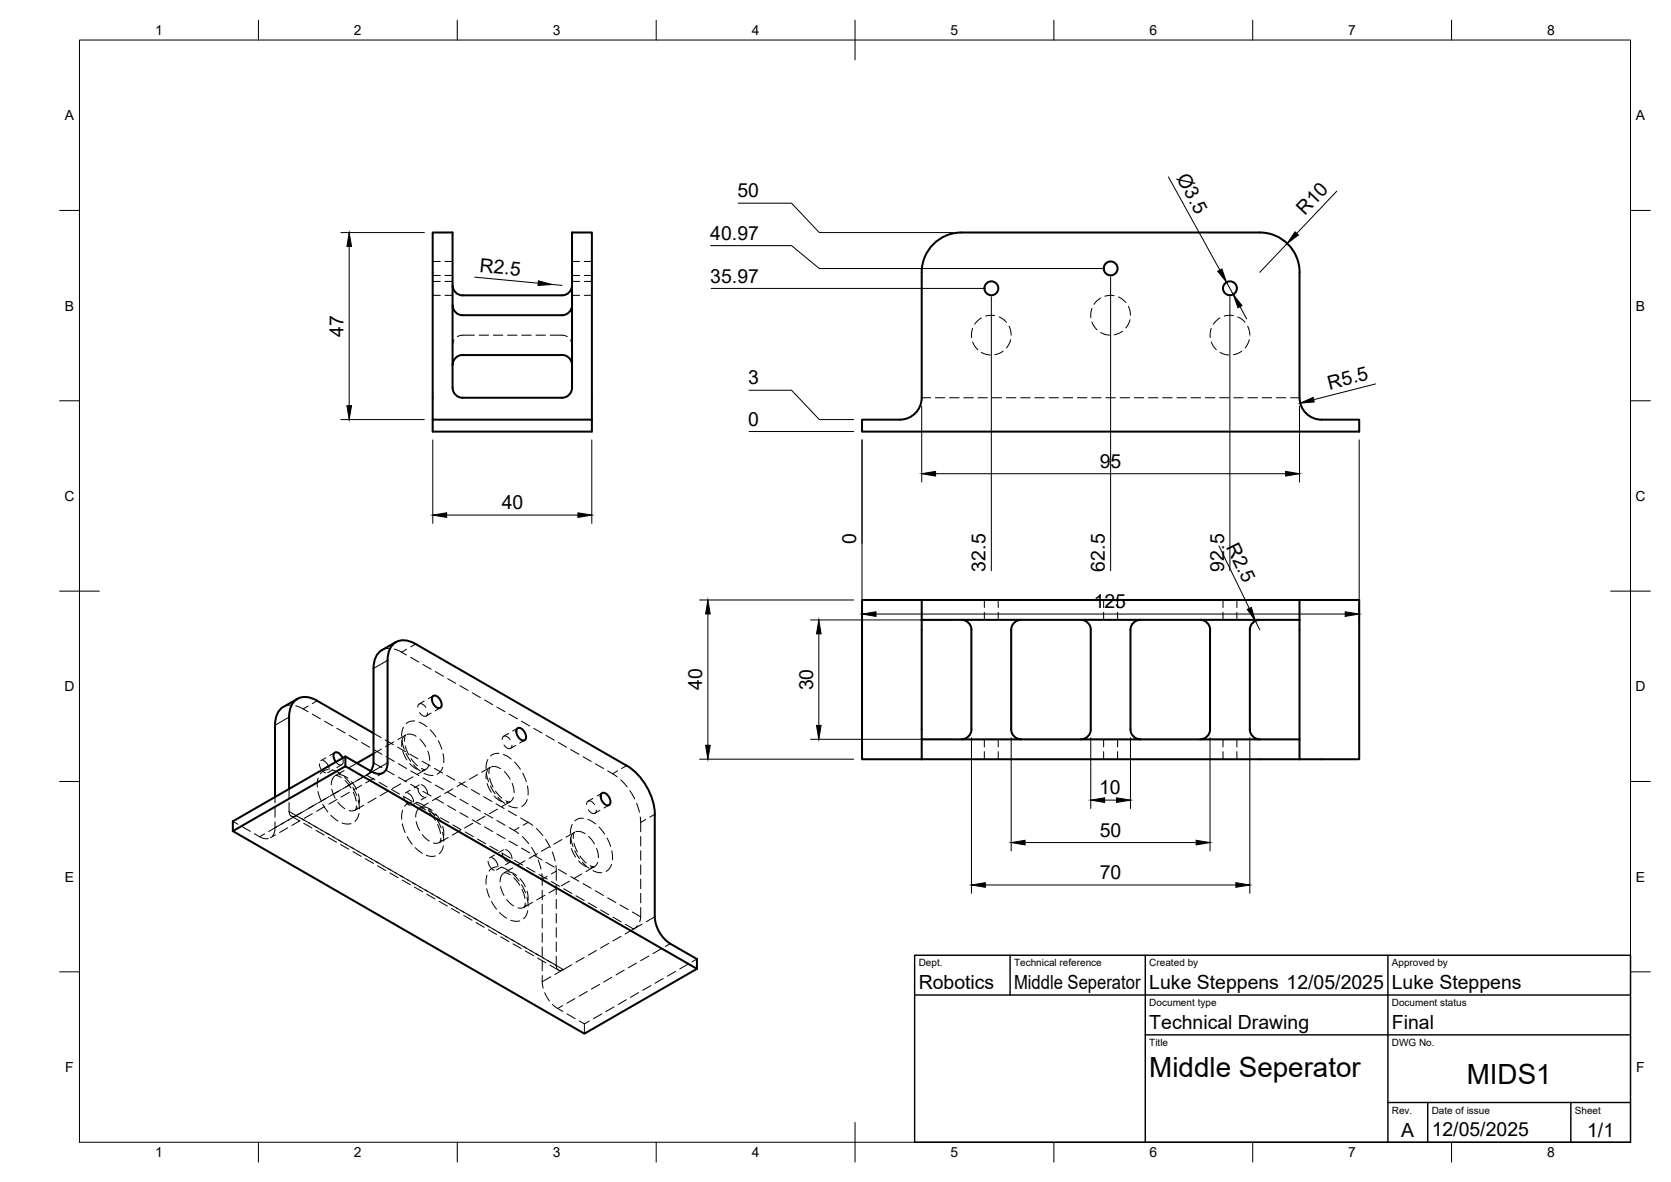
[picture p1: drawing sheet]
<svg xmlns="http://www.w3.org/2000/svg" width="420mm" height="297mm" viewBox="0 0 420 297" stroke-linecap="round" stroke-linejoin="round" font-family="sans-serif">
<!-- layer: Hidden -->
<g fill="none" stroke="#000" stroke-width=".25">
<path d="M108.8 69.2h1.9M108.8 65.7h1.9M108.8 74.2h1.9M108.8 70.7h1.9M111.9 69.2h1.9M111.9 65.7h1.9M111.9 74.2h1.9M111.9 70.7h1.9M143.8 69.2h1.9M143.8 65.7h1.9M143.8 74.2h1.9M143.8 70.7h1.9"/>
<path d="M146.9 69.2h1.9M146.9 65.7h1.9M146.9 74.2h1.9M146.9 70.7h1.9M246.7 79.9l-.8 .6-.8 1M250.1 79.3h-1.3l-1 .1M251.2 79.6l1.2 .7 .7 .7M274.6 77.5l-.3 1.4v.9M276.8 74.9l-.9 .6-.8 1M280.1 74.3l-1.3-.1-1 .3M281.2 74.6l1.2 .7 .7 .7M283.7 77l.4 1 .1 1.2"/>
<path d="M306.7 79.9l-.8 .6-.8 1M310.1 79.3h-1.3l-1 .1M311.2 79.6l1.2 .7 .7 .7M114.2 85.4l-.4 1.3M119.3 84.2h-3l-1.3 .4M120.5 84.2h2.4M124 84.2h2.4M127.6 84.2h2.4M131.2 84.2h2.4M134.8 84.2h2.3M138.3 84.2h3l1.3 .4M143.4 85.4l.4 1.3"/>
<path d="M231.8 100h2.2M235.2 100h2.4M238.8 100h2.4M242.3 100h2.4M244.6 82.5l-.3 1.4v.9M244.6 85.9l.5 1.1 .7 .9M245.9 100h2.4M246.8 88.6l.7 .3 1.5 .3M249.5 100h2.4M252.2 88.2l-.9 .6-1.2 .3M253 100h2.4M253.7 82l.4 1 .2 1.2"/>
<path d="M254.1 85.4l-.2 .7-.8 1.3M256.6 100h2.4M260.2 100h2.4M263.8 100h2.3M267.3 100h2.4M270.9 100h2.4M274.5 100h2.4M274.6 80.9l.5 1 .7 1M276.8 83.6l1.3 .5 .9 .1M278.1 100h2.3M281.6 100h2.4M282.3 83.2l-1 .6-1.2 .3"/>
<path d="M284.1 80.4l-.5 1.3-.5 .7M285.2 100h2.4M288.8 100h2.4M292.4 100h2.3M295.9 100h2.4M299.5 100h2.4M303.1 100h2.4M304.6 82.5l-.3 1.4v.9M304.6 85.9l.5 1.1 .7 .9M306.6 100h2.4M306.8 88.6l.7 .3 1.5 .3M310.2 100h2.4"/>
<path d="M312.3 88.2l-1 .6-1.2 .3M313.7 82l.4 1 .2 1.2M313.8 100h2.4M314.1 85.4l-.5 1.3-.5 .7M317.4 100h2.3M320.9 100h2.4M324.5 100h2.2M247.5 150.8v1.9M247.5 153.9v1.9M251 150.8v1.9M251 153.9v1.9M277.5 150.8v1.9"/>
<path d="M277.5 153.9v1.9M281 150.8v1.9M281 153.9v1.9M307.5 150.8v1.9M307.5 153.9v1.9M311 150.8v1.9M311 153.9v1.9M73.2 177.2l-1 .1-1 .4M74.4 177.4l3.1 1.5M78.5 179.5l2.1 1.1M97.9 162.9l-1 .1-.9 .4M99.1 163.1l1.3 .5 1.8 1"/>
<path d="M103.3 165.2l2 1.2M105.1 177.7a.85 .85 0 0 1 .6-.9 .85 .85 0 0 1 1 .5l.4 .5M105.5 179.1a1.2 1.2 0 0 0 1.9 .6l.1-.6M106.3 167l2.1 1.2M106.7 176.2l-1.3 .7M108.4 179.2l-1.2 .7M108.9 174.9l-1.2 .7M109.5 168.8l2 1.2M110.7 177.9l-1.3 .7M112.5 170.5l2.1 1.2M115.6 172.3l2.1 1.2M118.7 174.1l2.1 1.2"/>
<path d="M121.8 175.9l2.1 1.2M124.9 177.7l2.1 1.2M128 179.5l2.1 1.1M72.7 198.3v2.2M80.3 192a2.55 2.55 0 0 0 1.6 2.2M81.2 191.1a2.55 2.55 0 0 1 1.6 2.3M81.6 181.2l2.1 1.2M81.9 190.4l-1.2 .8M83.7 193.5l-1.3 .7M84.2 189.1l-1.2 .8M84.7 183l2.1 1.2M85.9 198.4l-2.1 1.2"/>
<path d="M85.9 192.2l-1.2 .7M86.1 190.5a1.08 1.08 0 0 1-.5 1.7l-.5-.1-.7-.6M86.5 193.6l-2.2 1.3 .7 .1 .8 .4M86.8 196.2l1.4 1.8M87.8 184.8l2.1 1.2M87.8 199.1l-2 1.2M88.8 199.1l.8 2.2M89 196.6l-2.1 1.2M89.7 191.8l-2.1 1.2M90.9 186.6l2 1.2M90.9 197.3l-2 1.2M93.2 193.8l-.8 .8-2.4 1.4"/>
<path d="M93.9 184.3l1.9 1.1M94 188.4l2 1.2M94 195.6l-2 1.2M95.9 188.2l-2 1.2M96.3 194.3l-1.2 .7M96.8 186l2.1 1.1M97.1 190.1l2 1.2M97.7 198.8l-2.1 1.1M99 186.4l-2.1 1.2M99.9 187.7l2.1 1.2M100 185.9l2-1.2-.2 .5-.1 1.1M100.2 191.9l2 1.2"/>
<path d="M100.8 197l-2.1 1.2M101.9 187.4l.9 2.3M102.4 199.2a2.62 2.62 0 0 1 1.6 2.3M103 189.5l2.1 1.2M103.1 198.6l-1.2 .7M103.3 193.7l2 1.2M103.4 190.7l1.6 1.7M103.8 195.2l-2 1.2M105.1 198.1a2.55 2.55 0 0 0 1.5 2.2M105.4 197.3l-1.2 .7M105.9 197.2a2.62 2.62 0 0 1 1.6 2.3M105.9 193.1l1.1 .3-2.1 1.2"/>
<path d="M106.1 191.3l2.1 1.2M106.4 195.5l2 1.2M109.2 193.1l2.1 1.2M109.5 197.3l2 1.2M112.3 194.9l2.1 1.2M112.5 199.1l2.1 1.2M113.9 198.2l-2.1 1.2M115.4 196.6l2.1 1.2M117 196.5l-2.1 1.1M118.5 198.4l2.1 1.2M120.1 194.7l-2.1 1.2M121.1 194.1l2.1-1.3-.2 .6-.1 1"/>
<path d="M123.1 195.6l.9 2.2M124.6 198.8l1.6 1.8M126.3 185.8a.86 .86 0 0 1 .6-.9 .86 .86 0 0 1 1 .5l.4 .5M126.7 187.2a1.1 1.1 0 0 0 .9 .9 1.1 1.1 0 0 0 1.1-.5v-.3M127.9 184.3l-1.3 .7M129.6 187.4l-1.2 .7M130.2 183l-1.3 .7M131.1 181.2l2.1 1.2M131.9 186l-1.2 .7M134.2 183l2.1 1.2M137.3 184.8l2.1 1.2M140.4 186.6l2.1 1.2"/>
<path d="M143.5 188.4l2.1 1.2M146.6 190.2l2.1 1.2M149.7 191.9l2 1.2M151.4 199.3l-1.3 .7M152.8 193.7l2.4 1.5M156.1 196l1.6 1.7M158.4 198.7l1.2 2.1M247.5 185.8v1.9M247.5 188.9v1.9M251 185.8v1.9M251 188.9v1.9M277.5 185.8v1.9"/>
<path d="M277.5 188.9v1.9M281 185.8v1.9M281 188.9v1.9M307.5 185.8v1.9M307.5 188.9v1.9M311 185.8v1.9M311 188.9v1.9M58.5 206.4l1.3 .7M60.9 207.7l2 1.2M64 209.5l2.2 1.2h1.3M69.2 206.5l-.2 2.5-.5 1.1M69.2 200.3v1.5"/>
<path d="M69.2 203v2.3M69.3 209.8l-1.3 .7M72.3 208l-2 1.2M72.7 201.7v2.2a1.09 1.09 0 0 0 .5 1.2 1.09 1.09 0 0 0 1.3-.1l2.1-1.3M73.2 205.1l2.1 1.2M75.4 206.3l-2 1.1M76.4 206.9l2 1.2M78.5 204.5l-2 1.2M79.5 208.7l2 1.2M79.7 201.9l-2.1 1.2M81.6 202.7l-2 1.2M82.5 210.5l2.1 1.2"/>
<path d="M82.8 200.2l-2.1 1.1M84.7 200.9l-2 1.2M85.6 212.2l2.1 1.2M88.8 214l2 1.2M91.5 202.3l-2.2 1.3 .3-1.1M91.8 215.8l2.1 1.2M94.6 200.5l-2.1 1.2M94.9 217.6l2.1 1.2M98 219.4l2.1 1.2M101.5 200.1a2.61 2.61 0 0 0 1.6 2.3M104.9 201.6l-1.3 .7M107.2 200.3l-1.3 .7"/>
<path d="M107.7 201.8l-2.1 1.2 .6 .1 .9 .4M108 204.3l1.5 1.8M110 207.2l.8 2.3M110.8 200l-2.1 1.2M112.7 210.5l-2.1 1.2 .2-1.1M115.7 200.9l2 1.1M115.8 208.7l-2.1 1.2M118.7 202.6l2.1 1.2M118.9 206.9l-2.1 1.2M121.6 200.2l2.1 1.2M121.8 204.4l2.1 1.2M122 205.1l-2.1 1.2"/>
<path d="M122.7 216.4a2.55 2.55 0 0 0 1.6 2.3M123.6 215.5a2.46 2.46 0 0 1 1.6 2.3M124.4 214.9l-1.3 .7M124.7 202l2.1 1.2M124.9 206.2l2.1 1.2M125.1 203.3l-2.1 1.2M126.1 217.9l-1.3 .7M126.3 214.4a2.55 2.55 0 0 0 1.5 2.2M126.6 213.6l-1.2 .7M127.1 213.5a2.46 2.46 0 0 1 1.6 2.3M127.2 201.2l1 .3-2.1 1.2M127.8 203.8l2.1 1.2"/>
<path d="M128 208l2.4 1.5M128.4 216.6l-1.3 .7M128.9 218.1l-2.1 1.2 .8 .2 .7 .3M130.9 205.6l3.1 1.8M131.3 210.3l1.6 1.7M132 216.3l-2.1 1.2M133.6 213l1.2 2M134.9 208.2l1.6 1.8M135.1 214.5l-2.1 1.2M135.3 216.1l.7 2.3M136.2 219.5l.1 3M137.2 210.9l1.2 2.1"/>
<path d="M138.2 212.8l-2.1 1.1M138.9 214.1l.7 2.3M139.8 217.5l.1 3.7M141.3 211l-2.1 1.2M142.3 210.4l2.2-1.2-.3 .5-.1 1M144.3 211.9l.9 2.2M145.8 215.1l1.6 1.8M146.3 219.6l-2.1 1.2M147.5 202.1a.85 .85 0 0 1 .6-.9 .85 .85 0 0 1 1 .5l.4 .5M147.9 203.5a1.19 1.19 0 0 0 1.9 .6l.1-.5M148.4 217.5l1 .3-2.1 1.2M149.1 200.6l-1.3 .7"/>
<path d="M150.8 203.7l-1.2 .7M153.1 202.3l-1.2 .8M160.1 201.9l.7 2.2M161 205.3l.1 3.7M161.1 210.2v2.4M161.1 213.8v2.4M161.1 217.3v2.4M101.1 221.2l2.1 1.1M104.2 222.9l2.1 1.2M107.3 224.7l2.1 1.2M110.4 226.5l2.1 1.2M113.5 228.3l2.1 1.2"/>
<path d="M116.6 230.1l2.1 1.2M119.7 231.8l2.1 1.2M122.8 233.6l2.1 1.2M125.9 235.4l2.1 1.2M129 237.2l2.1 1.2M129.2 220.6l1.5 1.8M131.3 223.5l.7 2.2M132.1 239l2.1 1.2M133.9 226.8l-2.1 1.2 .3-1.1M136.3 223.7v2.4M136.3 227.3v2.4M136.3 230.9v2.3"/>
<path d="M136.3 234.4v2.4M136.3 238v2.4M137 225l-2.1 1.2M139.9 222.4v2.4M139.9 226v2.4M139.9 229.6v2.4M139.9 233.1v2.4M139.9 236.7v2.4M140.1 223.2l-2.1 1.2M143.2 221.4l-2.1 1.2M150 238.9l-2.1 1.1M153.1 237.1l-2.1 1.2"/>
<path d="M156.2 235.3l-2.1 1.2M160.2 232.6l-.6 .7-2.4 1.4M161.1 228.1v2.3l-.3 1.2M161.1 220.9v2.4M161.1 224.5v2.4M135.2 240.8l2 1.2M136.3 245.1l.3 3.2M136.3 241.6v2.4M136.9 249.5l1.2 2M138.3 242.6l2.1 1.2M138.9 252.4l2.6 1.8M139.9 240.3v2.3a1.09 1.09 0 0 0 .5 1.2 1.09 1.09 0 0 0 1.2-.1l2.2-1.3"/>
<path d="M142.6 254.8l2 1.2M145.6 256.6l1.3 .7M146.9 240.6l-2.1 1.2M146.9 257.3v2.5M148.2 256.6l-1.3 .7M151.3 254.8l-2.1 1.2M154.4 253l-2.1 1.2M157.5 251.2l-2.1 1.2M160.6 249.5l-2.1 1.1M163.7 247.7l-2.1 1.2M166.8 245.9l-2.1 1.2M169.9 244.1l-2.1 1.2"/>
<path d="M173 242.3l-2.1 1.2M175.2 241l-1.2 .7"/>
</g>
<!-- layer: Visible -->
<g fill="none" stroke="#000" stroke-width=".51">
<path d="M113.8 76.7a2.51 2.51 0 0 0 2.5 2.5h25a2.51 2.51 0 0 0 2.5-2.5M113.8 71.7a2.51 2.51 0 0 0 2.5 2.5h25a2.51 2.51 0 0 0 2.5-2.5M234.3 61.8a10 10 0 0 1 7.4-3.4h75.1a10 10 0 0 1 10 10v31.5a5.5 5.5 0 0 0 5.5 5.6h9.5v3h-125.1v-3h9.6a5.5 5.5 0 0 0 5.5-5.5v-31.6a10 10 0 0 1 2.5-6.6zM113.8 97.5v-39.1h-5v47.1h40v3h-40v-3M113.8 97.4a2.51 2.51 0 0 0 2.5 2.6h25a2.51 2.51 0 0 0 2.5-2.6v-39h5v47.1M113.8 91.7a2.51 2.51 0 0 1 2.5-2.5h25a2.47 2.47 0 0 1 2.5 2.5M231.8 155.8v30M231.8 155.8h94.9M231.8 150.8v5M241.8 155.8a2.51 2.51 0 0 1 2.5 2.5M244.2 158.3v25M256.8 155.8a2.51 2.51 0 0 0-2.5 2.5v25a2.51 2.51 0 0 0 2.5 2.5"/>
<path d="M271.8 155.8a2.48 2.48 0 0 1 2.5 2.5v25a2.51 2.51 0 0 1-2.5 2.5M286.8 155.8a2.51 2.51 0 0 0-2.6 2.5v25a2.51 2.51 0 0 0 2.6 2.5M301.8 155.8a2.48 2.48 0 0 1 2.4 2.5l.1 25a2.51 2.51 0 0 1-2.5 2.5M316.8 155.8a2.51 2.51 0 0 0-2.5 2.5v25a2.51 2.51 0 0 0 2.5 2.5M326.7 155.8v30M326.7 150.8h-110v40h15.1M326.7 150.8h15.1v40h-15.1M326.7 150.8v5M74.8 175.6l-3.6 2a5 5 0 0 0-2 4.6v18.1M79.8 176.1l14.1 8.2M79.8 176.1a4.5 4.5 0 0 0-6 .3 5.9 5.9 0 0 0-1.1 3.8v18.1M99.5 161.4l-3.5 2a5 5 0 0 0-2.1 4.6v23.7l-.2 1.2-.5 .9"/>
<path d="M108.8 175a1.5 1.5 0 0 1 2 1.1 1.34 1.34 0 0 1-.2 1.9 2.17 2.17 0 0 1-1.8-3zM86.1 190.5l-.7-1a.89 .89 0 0 0-1.2-.4 .89 .89 0 0 0-.3 1.3l.5 1.1M86.8 192.6v-2.5l-28.3 16.3v2.5M86.8 190.1l6.8 3.9M93.9 189.4l-4.2 2.4M97.5 191.7v-25.7a4.6 4.6 0 0 1 3.2-5 5.8 5.8 0 0 1 3.8 .8l53.1 30.6a15.6 15.6 0 0 1 7.1 12.2M97.5 191.7a2.38 2.38 0 0 1-1.2 2.5 2.38 2.38 0 0 1-2.7-.2M130.1 183.1a1.5 1.5 0 0 1 1.9 1.1 1.34 1.34 0 0 1-.2 1.9 2.17 2.17 0 0 1-1.7-3zM151.3 199.4a1.5 1.5 0 0 1 2 1.1 1.34 1.34 0 0 1-.3 1.9 2.17 2.17 0 0 1-1.7-3zM231.8 185.8h94.9M231.8 190.8h94.9M231.8 185.8v5"/>
<path d="M244.3 183.3a2.51 2.51 0 0 1-2.5 2.5M326.7 185.8v5M58.5 208.9l28.3-16.3 88.4 50.9-28.3 16.3zM164.6 204.6v25.8a8.5 8.5 0 0 0 3.9 6.7M168.5 237.2l6.7 3.8v2.5"/>
<circle cx="249.3" cy="72.4" r="1.75"/>
<circle cx="279.3" cy="67.5" r="1.75"/>
<circle cx="309.3" cy="72.4" r="1.75"/>
</g>
<!-- layer: Hidden Narrow -->
<g fill="none" stroke="#000" stroke-width=".25">
<path d="M77.5 177.4l-1.3 .7M79.8 176.1l-1.3 .7M102.2 163.2l-1.2 .7M104.5 161.8l-1.2 .8M79.9 198.9l.7 2.2M80 195.5l-.2 2.3M82.5 193.4l-1 .2-1 .9M83.4 198.4l.9 2.2M83.6 193.5l2.1 1M84.2 195l-.6 .8-.3 1.4M85.1 198.8l-2.1 1.2M85.3 194.7l1 .2 1.2 .7"/>
<path d="M86.6 195.2l1.5 1.7M88.2 197.1l-2.1 1.2M88.3 196.4l1.3 2M88.7 197.9l1 2M90.1 199.5l.3 1.5-.1 .9M91.3 195.3l-2.1 1.2M92.3 194.7l1.2-.7-1.4 .8 2.2 1.2M93.9 191.7l2.1 1.2M95.3 196.6l2 1.2M97 193.5l2.1 1.2M98.4 198.4l2.1 1.2M100.2 195.3l2 1.2"/>
<path d="M101.1 186.1l.5 2.2M101.3 188.8l1 2.2M101.4 182.7l-.3 1.1-.1 1.2M101.4 185.3l-.4 1v1.3M102.1 189.4l1.2 1.9M102.4 184.6l.9-.1 1.3 .5M103 191.9l1.9 1.4M103.3 197.1l2 1.2M104 192.2l1.7 1.6M104.3 181.2l-1.1 .1-1.1 .5M105.4 181.5l1.9 1.1M105.6 185.8l1.5 1.8"/>
<path d="M106.3 198.9l2.1 1.2M106.7 194.4l1.2 .4 1 .1M107.6 188.8l.5 2.3M107.9 192.2l-.5 .9-.7 .4-.6 .1M108.2 183.4l1.4 1.8M110.2 186.2l.9 2.1M111.3 192.8l-.4 .9-.9 .8M111.4 189.4l.2 2.3M122.3 194.2l.6 2.2M122.5 196.9l1 2.2M122.6 193.4l-.3 1-.1 1.4M122.7 190.9l-.5 2.2"/>
<path d="M123.3 197.5l1.2 2M123.6 192.7h1.3l1 .5M125.5 189.3l-1.1 .1-1.1 .6M126.6 189.6l1.9 1.2M126.8 193.9l1.5 1.9M128.8 196.9l.5 2.3M129.4 191.5l1.4 1.8M131.4 194.3l.9 2.1M132.6 197.5l.2 2.3M155.3 193.7l-1.3 .7M157.6 192.4l-1.3 .7M66.5 209.6l-1.2 .7"/>
<path d="M69.6 207.8l-2.1 1.2M71.3 206.8l-2.1 1.2M72.7 203.9l2.1 1.3M72.7 206l-2.1 1.2M74.5 205l3.4 1.9M75.8 204.2l-3.5 2M77.6 206.8l2.1 1.1M78.9 202.4l-2.1 1.2M78.9 207.5l2.1 1.2M80.7 208.6l3.4 1.9M81.2 202.1l1.2 1.9M82 200.6l-2.1 1.2"/>
<path d="M83.2 204.9l1.8 1.4M83.8 210.3l2.1 1.2M85 201.6l1.7 1.6M85.1 211.1l2.1 1.2M86 206.8l1.2 .3 1-.1M86.9 212.1l3.4 2M89.9 203l-.7 .6-1.4 .1M90 213.9l2.1 1.2M90 201l.4 2.3M90.3 204.4l-.4 1.1-.7 .9M91.3 214.7l2.1 1.1M93.1 215.7l2 1.2"/>
<path d="M94.4 216.4l2.1 1.2M96.2 217.5l2.1 1.2M97.5 218.2l2.1 1.2M99.3 219.3l3.4 1.9M101.2 207l.7 2.2M101.2 203.6l-.2 2.3M101.5 200.2l2 1.1M102.4 210.3l1.2 1.9M103.7 201.5l-1 .3-1 .8M104.4 213l1.8 1.4M104.6 201.9l2 1.2M104.6 206.5l.9 2.2"/>
<path d="M104.8 201.6l2.1 1M105.4 203.2l-.6 .7-.3 1.4M106.2 209.7l1.7 1.7M106.5 202.8l1 .2 1.2 .7M107.2 214.9l1.2 .3 1.1-.1M107.7 203.7l2 1.2M107.8 203.4l1.5 1.6M109.5 200.6l2 1.3M109.5 204.5l1.4 2M109.9 206l1 2.1M110.8 205.5l2 1.2M111.1 211.1l-.4 .5-.6 .3-1.1-.1"/>
<path d="M111.3 209.2l.3 2.2M111.3 207.6l.3 1.5-.1 .9M111.5 212.6l-.4 1.1-.7 .9M112.5 202.4l2.1 1.2M113.9 207.3l2 1.2M115.6 204.2l2.1 1.2M117 209.1l2 1.2M118.7 206l2.1 1.2M120.1 210.8l2 1.2M121.8 207.8l2.1 1.2M122.4 219.9l-.2 2.3M123.1 212.6l2.1 1.2"/>
<path d="M124.2 200l2 1.5M124.9 217.8l-1.4 .5-.5 .6M124.9 209.6l2.1 1.2M125.2 200.3l1.7 1.6M126 218l2.1 .9M126.3 214.4l2 1.2M126.6 219.5l-.6 .7-.3 1.4M127.7 219.1l1 .2 1.2 .7M127.9 202.5l1.2 .4 1 .1M128 211.4l2.1 1.1M129 219.7l1.5 1.7M129.1 200.4l-.3 .6-.5 .5-1 .2"/>
<path d="M129.3 216.2l2.1 1.2M130.5 208l-1.2 .7M131.1 213.1l2.1 1.2M132.4 218l2.1 1.2M132.6 200.9l-.5 1-.9 .8M132.8 206.7l-1.2 .7M134.2 214.9l2.1 1.2M135.5 219.8l2.1 1.1M137.3 216.7l2.1 1.2M139.9 218.9l-1.3 .7M140.4 218.5l2.1 1.2M143.5 210.5l.6 2.3"/>
<path d="M143.7 213.2l1 2.2M143.8 209.7l-.3 1-.1 1.4M143.9 207.2l-.5 2.2M144.5 213.8l1.2 2M144.8 209l.9-.1 1.4 .6M145.5 216.3l.7 .7 1.2 .8M146.4 216.7l1.7 1.5M146.7 205.6l-1.1 .1-1 .6M147.8 205.9l2 1.2M148 210.2l1.5 1.9M149.1 218.8l1.2 .5h1M150 213.2l.5 2.3"/>
<path d="M150.3 216.7l-.8 1.1-1 .2M150.6 207.8l1.4 1.8M152.7 210.6l.8 2.1M153.8 217.2l-.5 1-.9 .8M153.8 213.8l.2 2.3M162.3 206l-1.2 .7M164.6 204.6l-1.2 .8M102.4 221l2 1.2M103.7 221.8l2.1 1.2M105.5 222.8l2 1.2M106.8 223.6l2.1 1.2M108.6 224.6l2 1.2"/>
<path d="M109.9 225.3l2.1 1.3M111.7 226.4l3.4 1.9M114.8 228.2l2 1.1M116.1 228.9l3.8 2.2M119.2 230.7l2 1.2M120.9 231.7l2.1 1.2M122.3 232.5l3.8 2.2M122.4 223.3l.7 2.2M123.6 226.6l1.2 1.9M125.4 234.3l2 1.2M125.6 229.3l1.8 1.4M125.9 222.8l.8 2.2"/>
<path d="M127.1 235.3l3.4 1.9M127.4 226l1.7 1.7M128.4 231.3l1.3 .2 1-.1M130.2 237.1l2.1 1.2M130.8 220.8l1.3 2M131.1 222.3l1 2.1M131.6 237.8l2 1.2M132.4 227.4l-.4 .5-.7 .3-1.1-.1M132.5 225.5l.3 2.2M132.5 223.9l.3 1.5v.9M132.7 228.9l-.3 1.1-.7 .9M133.3 238.9l2.1 1.2"/>
<path d="M134.7 239.6l2 1.2M137.6 220.2l-1.3 .7M138.6 221.5l2.1 1.2M141.7 223.3l2.1 1.2M143.5 220.3l2.1 1.2M144.8 225.1l2.1 1.2M146.6 222l2.1 1.2M147.9 226.9l2.1 1.2M149.7 223.8l2 1.2M151 228.7l2.1 1.2M152.8 225.6l2.1 1.2M154.1 230.5l2.1 1.2"/>
<path d="M155.9 227.4l2 1.2M159 229.2l2.1 1.2M161.5 232.2l-2.2 1.3-2.1-1.3M164.6 230.4l-2.1 1.2M166.2 238.4l-2 1.3M168.5 237.2l-1.2 .7M136.4 240.7l2.1 1.1M137.8 241.4l2.1 1.2M138.5 245.5l-2.2 1.2M139.5 242.4l2.1 1.3-2.1 1.2M141.5 252.7l-1.3 .7M144.6 250.9l-2.1 1.2"/>
<path d="M147.7 249.2l-2.1 1.1M150.8 247.4l-2.1 1.2M153.9 245.6l-2.1 1.2M157 243.8l-2.1 1.2M160 242l-2 1.2M163.2 240.2l-2.1 1.2"/>
</g>
<!-- layer: Visible Narrow -->
<path d="M97.5 166l-3.6 2M72.7 180.2l-3.5 2.1M97.5 191.7l-4 2.3" fill="none" stroke="#000" stroke-width=".25"/>
<!-- layer: BORDER -->
<g fill="none" stroke="#000" stroke-width=".25">
<path d="M20 10.1h390v276.9h-390zM65 5.1v5M115 5.1v5M165 5.1v5M215 5.1v10M265 5.1v5M315 5.1v5M365 5.1v5M15 52.9h5M410 52.9h5M15 100.7h5M410 100.7h5"/>
<path d="M15 148.6h10M405 148.6h10M15 196.4h5M410 196.4h5M15 244.2h5M410 244.2h5M65 287v5M115 287v5M165 287v5M215 282.1v9.9M265 287v5M315 287v5"/>
<path d="M365 287v5"/>
</g>
<!-- layer: TITLEBLOCK -->
<path d="M230 240.1h180v46.9h-180zM230 250h180M254 240.1v9.9M288 240.1v46.9M349 240.1v46.9M288 260.1h122M349 277.1h61M359 277.1v9.9M395 277.1v9.9" fill="none" stroke="#000" stroke-width=".36"/>
<!-- layer: FD_Dimensions -->
<g fill="none" stroke="#000" stroke-width=".25">
<path d="M85.7 58.4h21M185.6 51.1h13.4l7 7.3h33.6M293.8 44.5l12.9 23.4M322 59.9a10 10 0 0 1 4.6 6.4M336.1 48l-10 10.7M87.8 61.9v40M119.4 69.6l15.9 1.6M138.8 71.5l2.5 .2M178.7 61.7h20.3l7 5.8h71.2M178.8 72.5h68.4M249.3 74.6v68.8M279.3 69.6v73.9"/>
<path d="M308.4 70.9l1.7 3.1M309.2 74.6v68.8M311.8 77.1l1.7 3M323.6 61.2l-6.8 7.2M188.3 98.1h10.7l7 7.3h8.7M345.9 96.5l-15.6 3.9M85.7 105.4h21M108.8 110.5v21M148.8 110.5v21M188.3 108.4h26.4M216.7 110.5v45.9M231.8 102.1v19"/>
<path d="M235.2 119h88.1M326.7 102.1v19M341.8 110.5v45.9M112.3 129.4h33M306.5 137.2l7.6 15.7M175.9 150.8h38.8M178 154.3v33M203.8 155.8h35.8M205.9 159.3v23M220.3 154.3h117.9M315.7 156l1.1 2.3M175.9 190.8h38.8"/>
<path d="M203.8 185.8h35.8M244.3 185.4v39.1M254.3 185.4v28.4M274.3 185.4v17.8M284.2 185.4v17.8M304.2 185.4v28.4M314.3 185.4v39.1M257.7 211.7h43.1M277.7 201.1h3.1M247.8 222.4h62.9"/>
</g>
<g fill="#000" stroke="#000" stroke-width=".25">
<path d="M325.6 58.3l.9 .8-2.9 2.1zM87.8 58.4l.6 3.5h-1.2zM135.4 70.6l3.4 .9-3.5 .2zM306.2 68.2l1-.6 1.2 3.3zM310.1 74l2.2 2.8-1 .6zM326.9 101.3l3.3-1.4 .3 1.1zM87.2 101.9h1.2l-.6 3.5zM231.8 119l3.4-.5v1.1zM323.3 118.5l3.4 .5-3.4 .6zM108.8 129.4l3.5-.5v1.1zM145.3 128.9l3.5 .5-3.5 .6zM178 150.8l.6 3.5h-1.2z"/>
<path d="M205.9 155.8l.6 3.5h-1.2zM216.7 154.3l3.6-.6v1.2zM313.6 153.1l1-.5 1.1 3.4zM338.2 153.7l3.6 .6-3.6 .6zM177.4 187.3h1.2l-.6 3.5zM205.3 182.3h1.2l-.6 3.5zM254.3 211.7l3.4-.5v1.1zM274.3 201.1l3.4-.6v1.2zM280.8 200.5l3.4 .6-3.4 .6zM300.8 211.2l3.4 .5-3.4 .6zM244.3 222.4l3.5-.6v1.2zM310.7 221.8l3.6 .6-3.6 .6z"/>
</g>
<g font-size="7">
<text x="289" y="270.6">Middle Seperator</text>
<text x="368.8" y="272.3">MIDS1</text>
</g>
<g font-size="4.9">
<text x="295.7" y="44.8" transform="rotate(61 295.7 44.8)">Ø3.5</text>
<text x="185.4" y="49.6">50</text>
<text x="328.1" y="54.4" transform="rotate(-47 328.1 54.4)">R10</text>
<text x="178.6" y="60.3">40.97</text>
<text x="120.5" y="68.3" transform="rotate(5 120.5 68.3)">R2.5</text>
<text x="178.6" y="71">35.97</text>
<text x="86.4" y="84.6" transform="rotate(-90 86.4 84.6)">47</text>
<text x="188.1" y="96.6">3</text>
<text x="334.3" y="97.9" transform="rotate(-14 334.3 97.9)">R5.5</text>
<text x="188.1" y="107">0</text>
<text x="276.5" y="117.6">95</text>
<text x="126.2" y="128">40</text>
<text x="215.3" y="136.8" transform="rotate(-90 215.3 136.8)">0</text>
<text x="308.3" y="137.5" transform="rotate(64 308.3 137.5)">R2.5</text>
<text x="247.8" y="143.6" transform="rotate(-90 247.8 143.6)">32.5</text>
<text x="277.8" y="143.6" transform="rotate(-90 277.8 143.6)">62.5</text>
<text x="307.8" y="143.6" transform="rotate(-90 307.8 143.6)">92.5</text>
<text x="275" y="152.9">125</text>
<text x="176.5" y="173.4" transform="rotate(-90 176.5 173.4)">40</text>
<text x="204.4" y="173.5" transform="rotate(-90 204.4 173.5)">30</text>
<text x="276.4" y="199.6">10</text>
<text x="276.5" y="210.3">50</text>
<text x="276.5" y="220.9">70</text>
<text x="231" y="248.5">Robotics</text>
<text x="255" y="248.5">Middle Seperator</text>
<text x="289" y="248.5">Luke Steppens 12/05/2025</text>
<text x="350" y="248.5">Luke Steppens</text>
<text x="289" y="258.6">Technical Drawing</text>
<text x="350" y="258.6">Final</text>
<text x="352.3" y="285.7">A</text>
<text x="360" y="285.5">12/05/2025</text>
<text x="399.1" y="285.7">1/1</text>
</g>
<g font-size="3.5">
<text x="39" y="8.8">1</text>
<text x="89" y="8.8">2</text>
<text x="139" y="8.8">3</text>
<text x="189" y="8.8">4</text>
<text x="239" y="8.8">5</text>
<text x="289" y="8.8">6</text>
<text x="339" y="8.8">7</text>
<text x="389" y="8.8">8</text>
<text x="16.3" y="30.2">A</text>
<text x="411.3" y="30.2">A</text>
<text x="16.3" y="78">B</text>
<text x="411.3" y="78">B</text>
<text x="16.2" y="125.9">C</text>
<text x="411.2" y="125.9">C</text>
<text x="16.2" y="173.7">D</text>
<text x="411.2" y="173.7">D</text>
<text x="16.3" y="221.6">E</text>
<text x="411.3" y="221.6">E</text>
<text x="16.4" y="269.4">F</text>
<text x="411.4" y="269.4">F</text>
<text x="39" y="290.8">1</text>
<text x="89" y="290.8">2</text>
<text x="139" y="290.8">3</text>
<text x="189" y="290.8">4</text>
<text x="239" y="290.8">5</text>
<text x="289" y="290.8">6</text>
<text x="339" y="290.8">7</text>
<text x="389" y="290.8">8</text>
</g>
<g font-size="2.5">
<text x="231" y="242.9">Dept.</text>
<text x="255" y="242.9">Technical reference</text>
<text x="289" y="242.9">Created by</text>
<text x="350" y="242.9">Approved by</text>
<text x="289" y="252.8">Document type</text>
<text x="350" y="252.8">Document status</text>
<text x="289" y="262.9">Title</text>
<text x="350" y="262.9">DWG No.</text>
<text x="350" y="279.9">Rev.</text>
<text x="360" y="279.9">Date of issue</text>
<text x="396" y="279.9">Sheet</text>
</g>
</svg>
